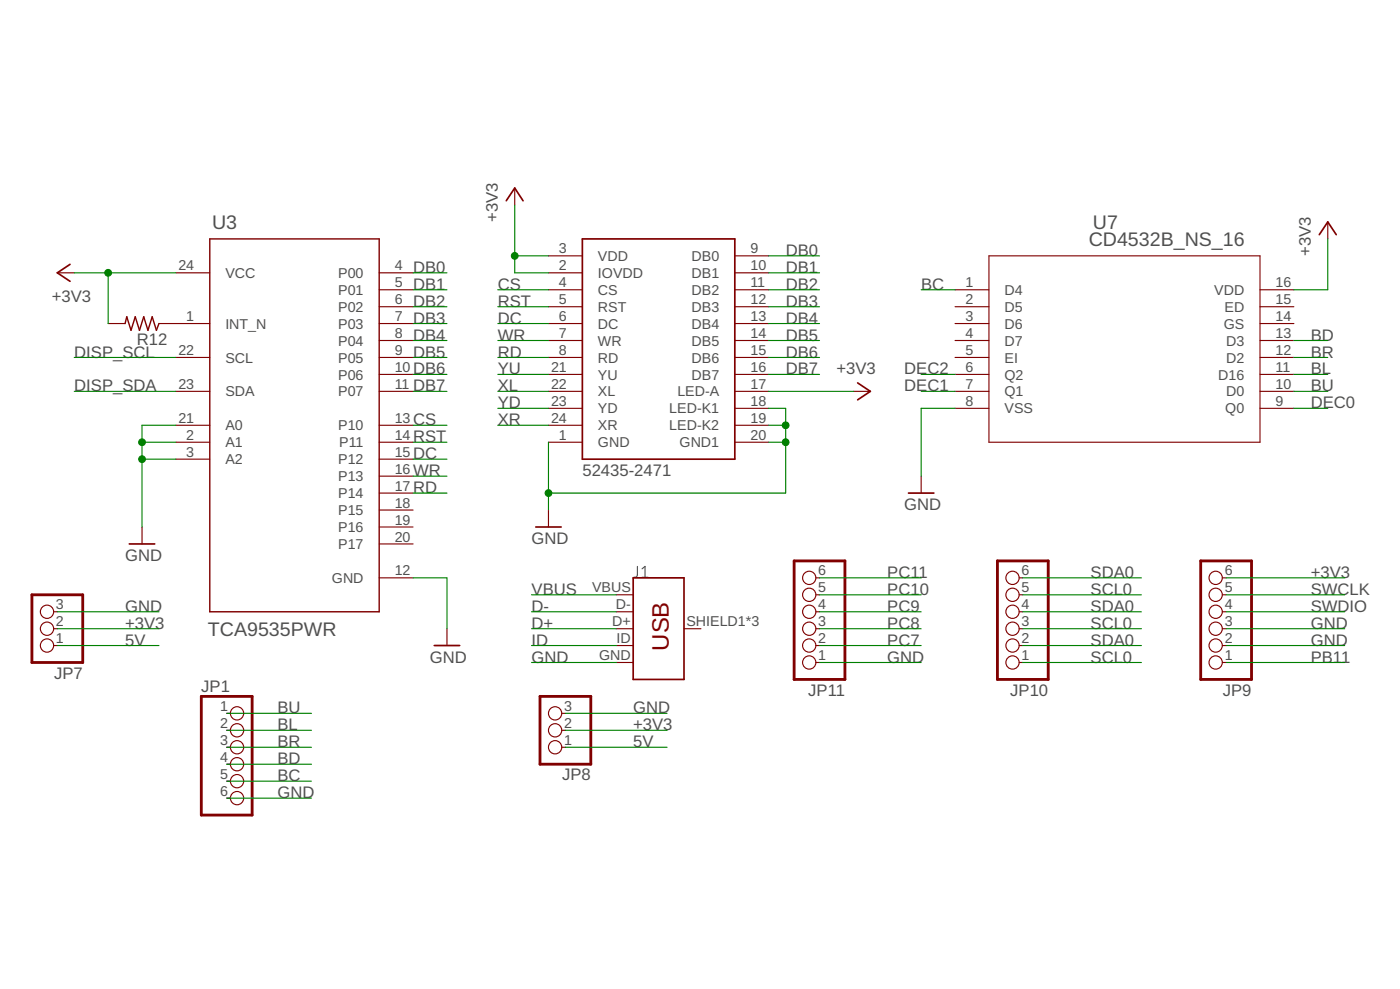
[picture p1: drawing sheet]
<svg xmlns="http://www.w3.org/2000/svg" width="210mm" height="148mm" viewBox="0 0 210 148" stroke-linecap="round" stroke-linejoin="round" font-family="sans-serif">
<path d="M95.6 84.9l-.1 1.4-.2 .2h-.3M96.3 86.5h.9M96.3 85.2l.4-.3v1.6" fill="none" stroke="#505050" stroke-width=".17"/>
<g fill="none" stroke="#800000" stroke-width=".17">
<path d="M77.2 28.2v2.5M82.2 38.3h5.1M110.2 38.3h5.1M148.3 38.3h40.6v28h-40.6zM199.1 33.3v2.5M8.6 40.9h2.5M16.2 48.5h2.6M23.8 48.5h7.7M26.4 40.9h5.1M26.4 53.6h5.1M26.4 58.6h5.1M56.9 48.5h5"/>
<path d="M56.9 40.9h5M56.9 43.4h5M56.9 46h5M56.9 51h5M56.9 53.6h5M56.9 56.1h5M56.9 58.6h5M82.2 48.5h5.1M82.2 40.9h5.1M82.2 43.4h5.1M82.2 46h5.1M82.2 51h5.1"/>
<path d="M82.2 53.6h5.1M82.2 56.1h5.1M82.2 58.6h5.1M110.2 48.5h5.1M110.2 40.9h5.1M110.2 43.4h5.1M110.2 46h5.1M110.2 51h5.1M110.2 53.6h5.1M110.2 56.1h5.1M110.2 58.6h5.1M128 58.6h2.5"/>
<path d="M143.2 48.5h5.1M143.2 43.4h5.1M143.2 46h5.1M143.2 51h5.1M143.2 53.6h5.1M143.2 56.1h5.1M143.2 58.6h5.1M188.9 48.5h5.1M188.9 43.4h5.1M188.9 46h5.1M188.9 51h5.1M188.9 53.6h5.1"/>
<path d="M188.9 56.1h5.1M188.9 58.6h5.1M21.3 79v2.5M26.4 66.3h5.1M26.4 68.8h5.1M26.4 63.7h5.1M56.9 66.3h5M56.9 68.8h5M56.9 63.7h5M56.9 71.3h5M56.9 73.9h5M56.9 76.4h5"/>
<path d="M56.9 79h5M82.2 66.3h5.1M82.2 63.7h5.1M82.2 61.2h5.1M82.2 76.4v2.6M110.2 66.3h5.1M110.2 63.7h5.1M110.2 61.2h5.1M138.1 71.3v2.6M143.2 61.2h5.1M188.9 61.2h5.1M8 94.2h.6"/>
<path d="M8 91.7h.6M8 96.7h.6M56.9 86.6h5M56.9 81.5h5M67 94.2v2.5M92.4 94.2h2.5M92.4 91.7h2.5M92.4 89.1h2.5M92.4 99.3h2.5M92.4 96.7h2.5M102.6 94.2h2.5M122.3 86.6h.6"/>
<path d="M122.3 94.2h.6M122.3 91.7h.6M122.3 89.1h.6M122.3 99.3h.6M122.3 96.7h.6M152.8 86.6h.6M152.8 94.2h.6M152.8 91.7h.6M152.8 89.1h.6M152.8 99.3h.6M152.8 96.7h.6M183.3 86.6h.5"/>
<path d="M183.3 94.2h.5M183.3 91.7h.5M183.3 89.1h.5M183.3 99.3h.5M183.3 96.7h.5M34 112h.5M34 109.4h.5M34 106.9h.5M34 114.5h.5M34 117h.5M34 119.6h.5M84.2 112h.6"/>
<path d="M84.2 109.4h.6M84.2 106.9h.6"/>
<circle cx="7" cy="96.7" r=".99"/>
<circle cx="7" cy="94.2" r=".99"/>
<circle cx="7" cy="91.7" r=".99"/>
<circle cx="121.3" cy="99.3" r=".99"/>
<circle cx="121.3" cy="89.1" r=".99"/>
<circle cx="121.3" cy="96.7" r=".99"/>
<circle cx="121.3" cy="94.2" r=".99"/>
<circle cx="121.3" cy="91.7" r=".99"/>
<circle cx="121.3" cy="86.6" r=".99"/>
<circle cx="151.8" cy="89.1" r=".99"/>
<circle cx="151.8" cy="99.3" r=".99"/>
<circle cx="151.8" cy="94.2" r=".99"/>
<circle cx="151.8" cy="96.7" r=".99"/>
<circle cx="151.8" cy="91.7" r=".99"/>
<circle cx="151.8" cy="86.6" r=".99"/>
<circle cx="182.3" cy="96.7" r=".99"/>
<circle cx="182.3" cy="94.2" r=".99"/>
<circle cx="182.3" cy="91.7" r=".99"/>
<circle cx="182.3" cy="89.1" r=".99"/>
<circle cx="182.3" cy="99.3" r=".99"/>
<circle cx="182.3" cy="86.6" r=".99"/>
<circle cx="35.5" cy="109.4" r=".99"/>
<circle cx="35.5" cy="112" r=".99"/>
<circle cx="35.5" cy="117" r=".99"/>
<circle cx="35.5" cy="119.6" r=".99"/>
<circle cx="35.5" cy="106.9" r=".99"/>
<circle cx="35.5" cy="114.5" r=".99"/>
<circle cx="83.2" cy="112" r=".99"/>
<circle cx="83.2" cy="106.9" r=".99"/>
<circle cx="83.2" cy="109.4" r=".99"/>
</g>
<path d="M31.5 35.8h25.4v55.9h-25.4zM18.8 48.5l.2-1 .6 2 .7-2 .6 2 .6-2 .7 2 .6-2 .7 2 .3-1" fill="none" stroke="#800000" stroke-width=".21"/>
<path d="M10.5 39.6l-1.9 1.3 1.9 1.2M75.9 30.1l1.3-1.9 1.2 1.9M87.3 35.8h22.9v33h-22.9zM197.8 35.2l1.3-1.9 1.2 1.9M128.6 57.4l1.9 1.2-1.9 1.3M80.3 79h3.8M136.2 73.9h3.8M19.4 81.5h3.8M65.1 96.7h3.8M94.9 86.6h7.7v15.2h-7.7z" fill="none" stroke="#800000" stroke-width=".25"/>
<path d="M4.8 89.1h7.6v10.2h-7.6zM119.1 84h7.6v17.8h-7.6zM149.5 84h7.7v17.8h-7.7zM180 84h7.6v17.8h-7.6zM30.2 104.3h7.6v17.8h-7.6zM81 104.3h7.6v10.2h-7.6z" fill="none" stroke="#800000" stroke-width=".42"/>
<g fill="none" stroke="#008000" stroke-width=".17">
<path d="M77.2 30.7v10.2h5M77.2 38.3h5M115.3 38.3h7.6M199.1 35.8v7.6h-5.1M11.1 40.9h15.3M11.1 58.6h15.3M11.1 53.6h15.3M16.2 40.9v7.6M61.9 40.9h5.1M61.9 43.4h5.1M61.9 58.6h5.1M61.9 53.6h5.1"/>
<path d="M61.9 46h5.1M61.9 48.5h5.1M61.9 51h5.1M61.9 56.1h5.1M74.6 43.4h7.6M74.6 58.6h7.6M74.6 53.6h7.6M74.6 46h7.6M74.6 48.5h7.6M74.6 51h7.6M74.6 56.1h7.6M115.3 40.9h7.6"/>
<path d="M115.3 43.4h7.6M115.3 58.6h12.7M115.3 53.6h7.6M115.3 46h7.6M115.3 48.5h7.6M115.3 51h7.6M115.3 56.1h7.6M138.1 43.4h5.1M138.1 58.6h5.1M138.1 56.1h5.1M194 58.6h5.1M194 53.6h5.1"/>
<path d="M194 51h5.1M194 56.1h5.1M21.3 66.3h5.1M21.3 68.8h5.1M26.4 63.7h-5.1v15.3M61.9 63.7h5.1M61.9 66.3h5.1M61.9 68.8h5.1M61.9 73.9h5.1M61.9 71.3h5.1M74.6 63.7h7.6M74.6 61.2h7.6"/>
<path d="M82.2 66.3v10.1M115.3 63.7h2.5M115.3 66.3h2.5M115.3 61.2h2.5v12.7h-35.6M143.2 61.2h-5.1v10.1M194 61.2h5.1M8.6 94.2h15.2M8.6 91.7h15.2M8.6 96.7h15.2M61.9 86.6h5.1v7.6M79.7 94.2h12.7M79.7 99.3h12.7"/>
<path d="M79.7 91.7h12.7M79.7 96.7h12.7M79.7 89.1h12.7M122.9 94.2h15.2M122.9 86.6h15.2M122.9 99.3h15.2M122.9 91.7h15.2M122.9 96.7h15.2M122.9 89.1h15.2M153.4 94.2h17.7M153.4 86.6h17.7M153.4 99.3h17.7"/>
<path d="M153.4 91.7h17.7M153.4 96.7h17.7M153.4 89.1h17.7M183.8 94.2h17.8M183.8 86.6h17.8M183.8 99.3h17.8M183.8 91.7h17.8M183.8 96.7h17.8M183.8 89.1h17.8M34 109.4h12.7M34 106.9h12.7M34 119.6h12.7"/>
<path d="M34 112h12.7M34 114.5h12.7M34 117h12.7M84.8 109.4h15.2M84.8 106.9h15.2M84.8 112h15.2"/>
</g>
<g fill="#008000" stroke="#008000" stroke-width=".15">
<circle cx="16.2" cy="40.9" r=".51"/>
<circle cx="77.2" cy="38.3" r=".51"/>
<circle cx="21.3" cy="66.3" r=".51"/>
<circle cx="21.3" cy="68.8" r=".51"/>
<circle cx="82.2" cy="73.9" r=".51"/>
<circle cx="117.8" cy="63.7" r=".51"/>
<circle cx="117.8" cy="66.3" r=".51"/>
</g>
<text font-size="3.6" fill="#800000" x="100.3" y="97.5" transform="rotate(-90 100.3 97.5)">USB</text>
<g font-size="2.9" fill="#505050">
<text x="31.8" y="34.3">U3</text>
<text x="163.9" y="34.3">U7</text>
<text x="163.2" y="36.8">CD4532B_NS_16</text>
<text x="31.2" y="95.2">TCA9535PWR</text>
</g>
<g font-size="2.5" fill="#505050">
<text x="74.6" y="33.2" transform="rotate(-90 74.6 33.2)">+3V3</text>
<text x="61.9" y="40.9">DB0</text>
<text x="117.8" y="40.9">DB1</text>
<text x="117.8" y="38.3">DB0</text>
<text x="196.5" y="38.3" transform="rotate(-90 196.5 38.3)">+3V3</text>
<text x="7.8" y="45.2">+3V3</text>
<text x="61.9" y="43.4">DB1</text>
<text x="61.9" y="45.9">DB2</text>
<text x="74.6" y="43.4">CS</text>
<text x="74.6" y="45.9">RST</text>
<text x="117.8" y="43.4">DB2</text>
<text x="117.8" y="45.9">DB3</text>
<text x="138.1" y="43.4">BC</text>
<text x="11.1" y="53.6">DISP_SCL</text>
<text x="20.5" y="51.8">R12</text>
<text x="61.9" y="48.5">DB3</text>
<text x="61.9" y="51">DB4</text>
<text x="61.9" y="53.6">DB5</text>
<text x="74.6" y="48.5">DC</text>
<text x="74.6" y="51">WR</text>
<text x="74.6" y="53.6">RD</text>
<text x="117.8" y="48.5">DB4</text>
<text x="117.8" y="51">DB5</text>
<text x="117.8" y="53.6">DB6</text>
<text x="196.5" y="53.6">BR</text>
<text x="196.5" y="51">BD</text>
<text x="11.1" y="58.6">DISP_SDA</text>
<text x="61.9" y="56.1">DB6</text>
<text x="61.9" y="58.6">DB7</text>
<text x="74.6" y="58.6">XL</text>
<text x="74.6" y="56.1">YU</text>
<text x="117.8" y="56.1">DB7</text>
<text x="125.4" y="56.1">+3V3</text>
<text x="135.6" y="56.1">DEC2</text>
<text x="135.6" y="58.6">DEC1</text>
<text x="196.5" y="58.6">BU</text>
<text x="196.5" y="56.1">BL</text>
<text x="61.9" y="63.7">CS</text>
<text x="74.6" y="63.7">XR</text>
<text x="74.6" y="61.2">YD</text>
<text x="196.5" y="61.2">DEC0</text>
<text x="61.9" y="66.3">RST</text>
<text x="61.9" y="68.8">DC</text>
<text x="61.9" y="71.3">WR</text>
<text x="87.3" y="71.3">52435-2471</text>
<text x="61.9" y="73.9">RD</text>
<text x="135.6" y="76.4">GND</text>
<text x="79.7" y="81.5">GND</text>
<text x="18.8" y="84">GND</text>
<text x="79.7" y="89.1">VBUS</text>
<text x="133" y="86.6">PC11</text>
<text x="133" y="89.1">PC10</text>
<text x="163.5" y="86.6">SDA0</text>
<text x="163.5" y="89.1">SCL0</text>
<text x="196.5" y="86.6">+3V3</text>
<text x="196.5" y="89.1">SWCLK</text>
<text x="18.8" y="94.2">+3V3</text>
<text x="18.8" y="91.6">GND</text>
<text x="79.7" y="91.6">D-</text>
<text x="79.7" y="94.2">D+</text>
<text x="133" y="91.6">PC9</text>
<text x="133" y="94.2">PC8</text>
<text x="163.5" y="91.6">SDA0</text>
<text x="163.5" y="94.2">SCL0</text>
<text x="196.5" y="94.2">GND</text>
<text x="196.5" y="91.6">SWDIO</text>
<text x="8.1" y="101.7">JP7</text>
<text x="18.8" y="96.7">5V</text>
<text x="64.5" y="99.3">GND</text>
<text x="79.7" y="99.3">GND</text>
<text x="79.7" y="96.7">ID</text>
<text x="133" y="99.3">GND</text>
<text x="133" y="96.7">PC7</text>
<text x="163.5" y="96.7">SDA0</text>
<text x="163.5" y="99.3">SCL0</text>
<text x="196.5" y="96.7">GND</text>
<text x="196.5" y="99.3">PB11</text>
<text x="30.2" y="103.7">JP1</text>
<text x="41.6" y="106.9">BU</text>
<text x="94.9" y="106.9">GND</text>
<text x="121.2" y="104.2">JP11</text>
<text x="151.5" y="104.2">JP10</text>
<text x="183.3" y="104.2">JP9</text>
<text x="41.6" y="109.4">BL</text>
<text x="41.6" y="112">BR</text>
<text x="94.9" y="109.4">+3V3</text>
<text x="94.9" y="112">5V</text>
<text x="41.6" y="119.6">GND</text>
<text x="41.6" y="114.5">BD</text>
<text x="41.6" y="117">BC</text>
<text x="84.3" y="116.9">JP8</text>
</g>
<g font-size="2.1" fill="#505050">
<text x="26.7" y="40.5">24</text>
<text x="33.8" y="41.6">VCC</text>
<text x="50.7" y="41.6">P00</text>
<text x="59.2" y="40.5">4</text>
<text x="83.8" y="38">3</text>
<text x="83.8" y="40.5">2</text>
<text x="89.7" y="39.1">VDD</text>
<text x="89.7" y="41.6">IOVDD</text>
<text x="103.7" y="39.1">DB0</text>
<text x="103.7" y="41.6">DB1</text>
<text x="112.5" y="38">9</text>
<text x="112.5" y="40.5">10</text>
<text x="50.7" y="44.2">P01</text>
<text x="50.7" y="46.7">P02</text>
<text x="59.2" y="43">5</text>
<text x="59.2" y="45.6">6</text>
<text x="83.8" y="43">4</text>
<text x="83.8" y="45.6">5</text>
<text x="89.7" y="44.2">CS</text>
<text x="89.7" y="46.7">RST</text>
<text x="103.7" y="44.2">DB2</text>
<text x="103.7" y="46.7">DB3</text>
<text x="112.5" y="43">11</text>
<text x="112.5" y="45.6">12</text>
<text x="144.7" y="43">1</text>
<text x="144.7" y="45.6">2</text>
<text x="150.6" y="44.2">D4</text>
<text x="150.6" y="46.7">D5</text>
<text x="182.1" y="44.2">VDD</text>
<text x="183.6" y="46.7">ED</text>
<text x="191.2" y="45.6">15</text>
<text x="191.2" y="43">16</text>
<text x="26.7" y="53.2">22</text>
<text x="27.9" y="48.1">1</text>
<text x="33.8" y="49.2">INT_N</text>
<text x="50.7" y="49.2">P03</text>
<text x="50.7" y="51.8">P04</text>
<text x="59.2" y="48.1">7</text>
<text x="59.2" y="50.7">8</text>
<text x="59.2" y="53.2">9</text>
<text x="83.8" y="48.1">6</text>
<text x="83.8" y="50.7">7</text>
<text x="83.8" y="53.2">8</text>
<text x="89.7" y="49.2">DC</text>
<text x="89.7" y="51.8">WR</text>
<text x="103.7" y="49.2">DB4</text>
<text x="103.7" y="51.8">DB5</text>
<text x="112.5" y="48.1">13</text>
<text x="112.5" y="50.7">14</text>
<text x="112.5" y="53.2">15</text>
<text x="144.7" y="48.1">3</text>
<text x="144.7" y="50.7">4</text>
<text x="144.7" y="53.2">5</text>
<text x="150.6" y="49.2">D6</text>
<text x="150.6" y="51.8">D7</text>
<text x="183.5" y="49.2">GS</text>
<text x="183.8" y="51.8">D3</text>
<text x="191.2" y="53.2">12</text>
<text x="191.2" y="50.7">13</text>
<text x="191.2" y="48.1">14</text>
<text x="26.7" y="58.3">23</text>
<text x="33.8" y="54.3">SCL</text>
<text x="33.8" y="59.4">SDA</text>
<text x="50.7" y="54.3">P05</text>
<text x="50.7" y="56.9">P06</text>
<text x="50.7" y="59.4">P07</text>
<text x="59.2" y="55.7">10</text>
<text x="59.2" y="58.3">11</text>
<text x="82.6" y="55.7">21</text>
<text x="82.6" y="58.3">22</text>
<text x="89.7" y="54.3">RD</text>
<text x="89.7" y="56.9">YU</text>
<text x="89.7" y="59.4">XL</text>
<text x="101.6" y="59.4">LED-A</text>
<text x="103.7" y="54.3">DB6</text>
<text x="103.7" y="56.9">DB7</text>
<text x="112.5" y="55.7">16</text>
<text x="112.5" y="58.3">17</text>
<text x="144.7" y="55.7">6</text>
<text x="144.7" y="58.3">7</text>
<text x="150.6" y="54.3">EI</text>
<text x="150.6" y="56.9">Q2</text>
<text x="150.6" y="59.4">Q1</text>
<text x="182.7" y="56.9">D16</text>
<text x="183.8" y="59.4">D0</text>
<text x="183.8" y="54.3">D2</text>
<text x="191.2" y="58.3">10</text>
<text x="191.2" y="55.7">11</text>
<text x="26.7" y="63.4">21</text>
<text x="27.9" y="65.9">2</text>
<text x="33.8" y="64.5">A0</text>
<text x="50.7" y="64.5">P10</text>
<text x="59.2" y="63.4">13</text>
<text x="59.2" y="65.9">14</text>
<text x="82.6" y="60.8">23</text>
<text x="82.6" y="63.4">24</text>
<text x="83.8" y="65.9">1</text>
<text x="89.7" y="61.9">YD</text>
<text x="89.7" y="64.5">XR</text>
<text x="100.3" y="61.9">LED-K1</text>
<text x="100.3" y="64.5">LED-K2</text>
<text x="112.5" y="60.8">18</text>
<text x="112.5" y="63.4">19</text>
<text x="112.5" y="65.9">20</text>
<text x="144.7" y="60.8">8</text>
<text x="150.6" y="61.9">VSS</text>
<text x="183.7" y="61.9">Q0</text>
<text x="191.2" y="60.8">9</text>
<text x="27.9" y="68.4">3</text>
<text x="33.8" y="67">A1</text>
<text x="33.8" y="69.6">A2</text>
<text x="50.7" y="69.6">P12</text>
<text x="50.9" y="67">P11</text>
<text x="59.2" y="68.4">15</text>
<text x="59.2" y="71">16</text>
<text x="89.7" y="67">GND</text>
<text x="101.9" y="67">GND1</text>
<text x="50.7" y="72.1">P13</text>
<text x="50.7" y="74.6">P14</text>
<text x="50.7" y="77.2">P15</text>
<text x="59.2" y="73.5">17</text>
<text x="59.2" y="76.1">18</text>
<text x="50.7" y="79.7">P16</text>
<text x="50.7" y="82.2">P17</text>
<text x="59.2" y="78.6">19</text>
<text x="59.2" y="81.1">20</text>
<text x="49.8" y="87.3">GND</text>
<text x="59.2" y="86.2">12</text>
<text x="88.8" y="88.7">VBUS</text>
<text x="122.7" y="88.7">5</text>
<text x="122.7" y="86.2">6</text>
<text x="153.1" y="88.7">5</text>
<text x="153.1" y="86.2">6</text>
<text x="183.6" y="88.7">5</text>
<text x="183.6" y="86.2">6</text>
<text x="8.4" y="93.8">2</text>
<text x="8.4" y="91.3">3</text>
<text x="91.8" y="93.8">D+</text>
<text x="92.3" y="91.3">D-</text>
<text x="102.9" y="93.8">SHIELD1*3</text>
<text x="122.7" y="93.8">3</text>
<text x="122.7" y="91.3">4</text>
<text x="153.1" y="93.8">3</text>
<text x="153.1" y="91.3">4</text>
<text x="183.6" y="93.8">3</text>
<text x="183.6" y="91.3">4</text>
<text x="8.4" y="96.4">1</text>
<text x="89.8" y="98.9">GND</text>
<text x="92.4" y="96.4">ID</text>
<text x="122.7" y="98.9">1</text>
<text x="122.7" y="96.4">2</text>
<text x="153.1" y="98.9">1</text>
<text x="153.1" y="96.4">2</text>
<text x="183.6" y="98.9">1</text>
<text x="183.6" y="96.4">2</text>
<text x="33" y="106.5">1</text>
<text x="84.6" y="106.5">3</text>
<text x="33" y="109.1">2</text>
<text x="33" y="111.6">3</text>
<text x="84.6" y="111.6">1</text>
<text x="84.6" y="109.1">2</text>
<text x="33" y="114.1">4</text>
<text x="33" y="116.7">5</text>
<text x="33" y="119.2">6</text>
</g>
</svg>
